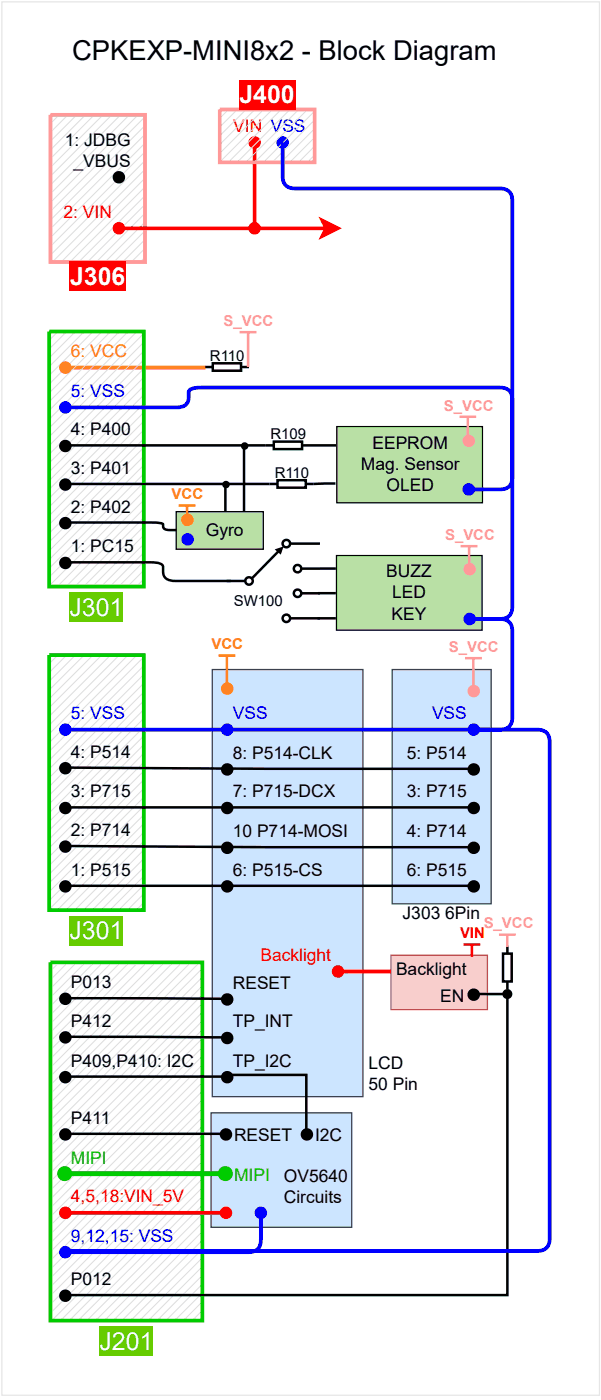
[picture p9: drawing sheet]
<svg xmlns="http://www.w3.org/2000/svg" width="122mm" height="285mm" viewBox="0 0 122 285" stroke-linecap="round" stroke-linejoin="round" font-family="sans-serif">
<path d="M65.2 115.9h3.2M64.7 126.1h3.7M64.8 120.9h3.6" fill="none" stroke="#000" stroke-width=".51"/>
<path d="M68.5 113.3h29.7v15.2h-29.7z" fill="#b9e0a5"/>
<path d="M68.5 113.3h29.7v15.2h-29.7z" fill="none" stroke="#000" stroke-width=".25"/>
<g fill="none" stroke="#ddd" stroke-width=".2">
<path d="M12.1 23.4l-1.8 1.8M13.8 23.4l-3.5 3.6M15.6 23.4l-5.3 5.4M17.4 23.4l-7.1 7.2M19.2 23.4l-8.9 9M21 23.4l-10.7 10.7M22.8 23.4l-12.5 12.5M24.6 23.4l-14.3 14.3M26.4 23.4l-16.1 16.1M28.2 23.4l-17.9 17.9M29.5 23.8l-19.2 19.3M29.5 25.6l-19.2 19.3"/>
<path d="M29.5 27.4l-19.2 19.3M29.5 29.2l-19.2 19.2M29.5 31l-19.2 19.2M29.5 32.7l-19.2 19.3M29.5 34.5l-18.8 18.9M29.5 36.3l-17 17.1M29.5 38.1l-15.2 15.3M29.5 39.9l-13.5 13.5M29.5 41.7l-11.7 11.7M29.5 43.5l-9.9 9.9M29.5 45.3l-8.1 8.1M29.5 47l-6.3 6.4"/>
<path d="M29.5 48.8l-4.5 4.6M29.5 50.6l-2.7 2.8M29.5 52.4l-.9 1"/>
</g>
<path d="M10.3 23.4h19.2v30h-19.2z" fill="none" stroke="#f99" stroke-width=".76" stroke-linecap="butt"/>
<path d="M14.2 53.3h11.4v6h-11.4z" fill="#f00"/>
<g fill="none" stroke="#ddd" stroke-width=".2">
<path d="M11.8 133.5l-1.8 1.8M13.6 133.5l-3.6 3.6M15.4 133.5l-5.4 5.4M17.2 133.5l-7.2 7.2M19 133.5l-9 9M20.7 133.5l-10.7 10.8M22.5 133.5l-12.5 12.6M24.3 133.5l-14.3 14.3M26.1 133.5l-16.1 16.1M27.9 133.5l-17.9 17.9M29.3 133.9l-19.3 19.3M29.3 135.7l-19.3 19.3"/>
<path d="M29.3 137.5l-19.3 19.3M29.3 139.3l-19.3 19.3M29.3 141.1l-19.3 19.3M29.3 142.9l-19.3 19.2M29.3 144.7l-19.3 19.2M29.3 146.4l-19.3 19.3M29.3 148.2l-19.3 19.3M29.3 150l-19.3 19.3M29.3 151.8l-19.3 19.3M29.3 153.6l-19.3 19.3M29.3 155.4l-19.3 19.3M29.3 157.2l-19.3 19.2"/>
<path d="M29.3 159l-19.3 19.2M29.3 160.7l-19.3 19.3M29.3 162.5l-19.3 19.3M29.3 164.3l-19.3 19.3M29.3 166.1l-19.3 19.3M29.3 167.9l-17.6 17.6M29.3 169.7l-15.8 15.8M29.3 171.5l-14.1 14M29.3 173.3l-12.3 12.2M29.3 175.1l-10.5 10.4M29.3 176.8l-8.7 8.7M29.3 178.6l-6.9 6.9"/>
<path d="M29.3 180.4l-5.1 5.1M29.3 182.2l-3.3 3.3M29.3 184l-1.5 1.5"/>
</g>
<path d="M10 133.5h19.3v52h-19.3z" fill="none" stroke="#0c0" stroke-width=".76" stroke-linecap="butt"/>
<path d="M14.2 186.7h10.9v6.1h-10.9z" fill="#6c0"/>
<path d="M43.3 74.1h5.8v1.5h-5.8z" fill="#fff"/>
<path d="M41.7 74.8h1.6M43.3 74.1h5.8v1.5h-5.8zM49.1 74.8h1.6" fill="none" stroke="#000" stroke-width=".51"/>
<path d="M79.6 194.7h19.7v11.1h-19.7z" fill="#f8cecc"/>
<path d="M79.6 194.7h19.7v11.1h-19.7z" fill="none" stroke="#b85450" stroke-width=".25"/>
<g fill="none" stroke="#ddd" stroke-width=".2">
<path d="M12.1 196.2l-1.8 1.8M13.8 196.2l-3.5 3.6M15.6 196.2l-5.3 5.3M17.4 196.2l-7.1 7.1M19.2 196.2l-8.9 8.9M21 196.2l-10.7 10.7M22.8 196.2l-12.5 12.5M24.6 196.2l-14.3 14.3M26.4 196.2l-16.1 16.1M28.2 196.2l-17.9 17.9M29.9 196.2l-19.6 19.6M31.7 196.2l-21.4 21.4"/>
<path d="M33.5 196.2l-23.2 23.2M35.3 196.2l-25 25M37.1 196.2l-26.8 26.8M38.9 196.2l-28.6 28.6M40.7 196.2l-30.4 30.4M41.2 197.4l-30.9 31M41.2 199.2l-30.9 31M41.2 201l-30.9 30.9M41.2 202.8l-30.9 30.9M41.2 204.6l-30.9 30.9M41.2 206.4l-30.9 30.9M41.2 208.2l-30.9 30.9"/>
<path d="M41.2 209.9l-30.9 31M41.2 211.7l-30.9 31M41.2 213.5l-30.9 31M41.2 215.3l-30.9 30.9M41.2 217.1l-30.9 30.9M41.2 218.9l-30.9 30.9M41.2 220.7l-30.9 30.9M41.2 222.5l-30.9 30.9M41.2 224.2l-30.9 31M41.2 226l-30.9 31M41.2 227.8l-30.9 31M41.2 229.6l-30.9 31"/>
<path d="M41.2 231.4l-30.9 30.9M41.2 233.2l-30.9 30.9M41.2 235l-30.9 30.9M41.2 236.8l-30.9 30.9M41.2 238.5l-30.7 30.7M41.2 240.3l-28.9 28.9M41.2 242.1l-27.1 27.1M41.2 243.9l-25.3 25.3M41.2 245.7l-23.5 23.5M41.2 247.5l-21.7 21.7M41.2 249.3l-19.9 19.9M41.2 251.1l-18.1 18.1"/>
<path d="M41.2 252.9l-16.4 16.3M41.2 254.6l-14.6 14.6M41.2 256.4l-12.8 12.8M41.2 258.2l-11 11M41.2 260l-9.2 9.2M41.2 261.8l-7.4 7.4M41.2 263.6l-5.6 5.6M41.2 265.4l-3.8 3.8M41.2 267.2l-2.1 2M41.2 268.9l-.3 .3"/>
</g>
<path d="M10.3 196.2h30.9v73h-30.9z" fill="none" stroke="#0c0" stroke-width=".76" stroke-linecap="butt"/>
<path d="M20.3 270.4h10.9v6.1h-10.9z" fill="#6c0"/>
<circle cx="24.2" cy="46.5" r="1.27" fill="#f00"/>
<circle cx="24.2" cy="36.1" r="1.27" fill="#000"/>
<circle cx="13.3" cy="255.3" r="1.27" fill="#00f"/>
<circle cx="13.2" cy="239.3" r="1.52" fill="#090"/>
<path d="M103.4 202.7v61.3h-90.2" fill="none" stroke="#000" stroke-width=".51"/>
<g fill="#000">
<circle cx="13.3" cy="203.6" r="1.27"/>
<circle cx="13.3" cy="211.5" r="1.27"/>
<circle cx="13.3" cy="231.3" r="1.27"/>
<circle cx="13.3" cy="264.2" r="1.27"/>
</g>
<circle cx="13.3" cy="247.3" r="1.27" fill="#f00"/>
<path d="M24.2 46.5h42.3" fill="none" stroke="#f00" stroke-width=".76" stroke-linecap="butt"/>
<path d="M65.7 45l3.1 1.5-3.1 1.6 .8-1.6z" fill="#f00"/>
<path d="M65.7 45l3.1 1.5-3.1 1.6 .8-1.6z" fill="none" stroke="#f00" stroke-width=".76" stroke-linecap="butt"/>
<path d="M13.3 74.9h28.5" fill="none" stroke="#ff8000" stroke-width=".76" stroke-linecap="butt"/>
<circle cx="51.9" cy="29" r="1.27" fill="#f00"/>
<path d="M43.2 136.5h30.7v87.1h-30.7z" fill="#cce5ff"/>
<path d="M43.2 136.5h30.7v87.1h-30.7z" fill="none" stroke="#36393d" stroke-width=".25"/>
<path d="M79.9 136.5h20.2v47.8h-20.2z" fill="#cce5ff"/>
<path d="M79.9 136.5h20.2v47.8h-20.2z" fill="none" stroke="#36393d" stroke-width=".25"/>
<g fill="#000">
<circle cx="46.3" cy="156.9" r="1.27"/>
<circle cx="96.5" cy="156.9" r="1.27"/>
<circle cx="46.3" cy="164.7" r="1.27"/>
<circle cx="46.3" cy="172.8" r="1.27"/>
<circle cx="96.5" cy="164.7" r="1.27"/>
<circle cx="96.5" cy="172.8" r="1.27"/>
<circle cx="46.3" cy="180.7" r="1.27"/>
<circle cx="96.5" cy="180.7" r="1.27"/>
</g>
<path d="M13.2 156.5l41.9 .2h41.3" fill="none" stroke="#000" stroke-width=".51"/>
<g fill="none" stroke="#ddd" stroke-width=".2">
<path d="M11.8 67.6l-1.8 1.8M13.6 67.6l-3.6 3.6M15.4 67.6l-5.4 5.4M17.2 67.6l-7.2 7.1M19 67.6l-9 8.9M20.7 67.6l-10.7 10.7M22.5 67.6l-12.5 12.5M24.3 67.6l-14.3 14.3M26.1 67.6l-16.1 16.1M27.9 67.6l-17.9 17.9M29.3 68l-19.3 19.3M29.3 69.8l-19.3 19.2"/>
<path d="M29.3 71.6l-19.3 19.2M29.3 73.3l-19.3 19.3M29.3 75.1l-19.3 19.3M29.3 76.9l-19.3 19.3M29.3 78.7l-19.3 19.3M29.3 80.5l-19.3 19.3M29.3 82.3l-19.3 19.3M29.3 84.1l-19.3 19.3M29.3 85.9l-19.3 19.2M29.3 87.7l-19.3 19.2M29.3 89.4l-19.3 19.3M29.3 91.2l-19.3 19.3"/>
<path d="M29.3 93l-19.3 19.3M29.3 94.8l-19.3 19.3M29.3 96.6l-19.3 19.3M29.3 98.4l-19.3 19.3M29.3 100.2l-19.3 19.2M29.3 102l-17.6 17.6M29.3 103.7l-15.8 15.9M29.3 105.5l-14.1 14.1M29.3 107.3l-12.3 12.3M29.3 109.1l-10.5 10.5M29.3 110.9l-8.7 8.7M29.3 112.7l-6.9 6.9"/>
<path d="M29.3 114.5l-5.1 5.1M29.3 116.3l-3.3 3.3M29.3 118.1l-1.5 1.5"/>
</g>
<path d="M10 67.6h19.3v52h-19.3z" fill="none" stroke="#0c0" stroke-width=".76" stroke-linecap="butt"/>
<path d="M14.2 120.7h10.9v6.1h-10.9z" fill="#6c0"/>
<path d="M43 226.9h28.6v23.3h-28.6z" fill="#cce5ff"/>
<path d="M43 226.9h28.6v23.3h-28.6z" fill="none" stroke="#36393d" stroke-width=".25"/>
<g fill="#000">
<circle cx="13.3" cy="219.6" r="1.27"/>
<circle cx="46.3" cy="211.6" r="1.27"/>
<circle cx="46.3" cy="203.8" r="1.27"/>
</g>
<circle cx="45.9" cy="239.3" r="1.52" fill="#090"/>
<circle cx="46" cy="231.3" r="1.27" fill="#000"/>
<circle cx="46" cy="247.3" r="1.27" fill="#f00"/>
<circle cx="53.1" cy="247.3" r="1.27" fill="#00f"/>
<circle cx="96.5" cy="202.8" r="1.27" fill="#000"/>
<path d="M102.5 194.4h1.7v5.7h-1.7z" fill="#fff"/>
<path d="M102.5 194.4h1.7v5.7h-1.7zM103.4 192.8v1.6M103.4 200.1v1.6" fill="none" stroke="#000" stroke-width=".51"/>
<circle cx="62.5" cy="231.3" r="1.27" fill="#000"/>
<circle cx="13.3" cy="74.9" r="1.27" fill="#ff8000"/>
<circle cx="13.3" cy="83.1" r="1.27" fill="#00f"/>
<g fill="#000">
<circle cx="13.3" cy="90.9" r="1.27"/>
<circle cx="13.3" cy="98.8" r="1.27"/>
<circle cx="13.3" cy="114.8" r="1.27"/>
<circle cx="13.3" cy="106.7" r="1.27"/>
</g>
<circle cx="13.3" cy="148.8" r="1.27" fill="#00f"/>
<g fill="#000">
<circle cx="13.3" cy="156.6" r="1.27"/>
<circle cx="13.3" cy="172.6" r="1.27"/>
<circle cx="13.3" cy="164.7" r="1.27"/>
<circle cx="13.3" cy="180.7" r="1.27"/>
</g>
<circle cx="68.9" cy="198.1" r="1.27" fill="#f00"/>
<circle cx="46.3" cy="140.4" r="1.27" fill="#ff8000"/>
<circle cx="46.3" cy="148.8" r="1.27" fill="#00f"/>
<circle cx="96.5" cy="140.9" r="1.27" fill="#f99"/>
<circle cx="96.5" cy="148.7" r="1.27" fill="#00f"/>
<path d="M46.2 118.4h3.8M59.1 110.8h6.1M61.4 115.9h3.8M59.1 126.1h6.1M61.4 120.9h3.8M13.2 172.5l41.9 .2h41.3M96.4 164.6h-83.2M13.2 180.6h83.2M13.2 203.5l33 .1M13.2 211.4l33 .1M46.2 219.5v-.4h16.2v12M13.2 231.1h32.7" fill="none" stroke="#000" stroke-width=".51"/>
<path d="M13.2 239.3h32.7" fill="none" stroke="#090" stroke-width="1" stroke-linecap="butt"/>
<path d="M13.3 247.3h32.7" fill="none" stroke="#f00" stroke-width=".76" stroke-linecap="butt"/>
<path d="M96.5 148.7l-83.2 .1M53.1 247.3v5.4a2.25 2.25 0 0 1-2.5 2.6h-37.3" fill="none" stroke="#00f" stroke-width=".76" stroke-linecap="butt"/>
<path d="M44.5 133.7h3.4M46.2 133.7v7.3" fill="none" stroke="#ff8000" stroke-width=".51"/>
<circle cx="50.7" cy="118.4" r=".76" fill="#fff"/>
<circle cx="50.7" cy="118.4" r=".76" fill="none" stroke="#000" stroke-width=".51"/>
<circle cx="58.3" cy="110.8" r=".76" fill="#fff"/>
<circle cx="58.3" cy="110.8" r=".76" fill="none" stroke="#000" stroke-width=".51"/>
<circle cx="60.6" cy="115.9" r=".76" fill="#fff"/>
<circle cx="60.6" cy="115.9" r=".76" fill="none" stroke="#000" stroke-width=".51"/>
<circle cx="60.6" cy="120.9" r=".76" fill="#fff"/>
<circle cx="60.6" cy="120.9" r=".76" fill="none" stroke="#000" stroke-width=".51"/>
<circle cx="58.3" cy="126.1" r=".76" fill="#fff"/>
<g fill="none" stroke="#000" stroke-width=".51">
<path d="M57.2 111.9l-5.9 6"/>
<circle cx="58.3" cy="126.1" r=".76"/>
</g>
<path d="M56 112l1.8-.6-.6 1.7z" fill="#000"/>
<path d="M68.6 87h29.7v15.5h-29.7z" fill="#b9e0a5"/>
<path d="M68.6 87h29.7v15.5h-29.7z" fill="none" stroke="#000" stroke-width=".25"/>
<path d="M35.9 104.3h17.7v7.7h-17.7z" fill="#b9e0a5"/>
<path d="M35.9 104.3h17.7v7.7h-17.7z" fill="none" stroke="#000" stroke-width=".25"/>
<path d="M56.5 97.9h5.8v1.5h-5.8z" fill="#fff"/>
<path d="M54.9 98.7h1.6M56.5 97.9h5.8v1.5h-5.8zM62.3 98.7h1.6" fill="none" stroke="#000" stroke-width=".51"/>
<path d="M55.8 90h5.7v1.6h-5.7z" fill="#fff"/>
<path d="M54.1 90.8h1.7M55.8 90h5.7v1.6h-5.7zM61.5 90.8h1.7" fill="none" stroke="#000" stroke-width=".51"/>
<circle cx="95.7" cy="116" r="1.27" fill="#f99"/>
<path d="M93.8 111.3h3.5M95.6 111.3v4.1" fill="none" stroke="#f99" stroke-width=".51"/>
<circle cx="95.7" cy="126.2" r="1.27" fill="#00f"/>
<circle cx="95.5" cy="89.9" r="1.27" fill="#f99"/>
<path d="M93.6 85h3.4M95.3 85v4.3" fill="none" stroke="#f99" stroke-width=".51"/>
<circle cx="95.5" cy="99.8" r="1.27" fill="#00f"/>
<path d="M13.2 90.8h36.5M13.2 98.7h32.7M45.9 98.7h9M45.9 98.7v5.5M49.7 90.8h4.4M49.7 90.8v13.4M63.2 90.8h5.3M68.3 98.6l-4.4 .1M13.2 106.5h18.3l1.4 .2 .3 .2a1.01 1.01 0 0 0 1.4 1.2h1.4" fill="none" stroke="#000" stroke-width=".51"/>
<g fill="#000">
<circle cx="46" cy="98.8" r=".76"/>
<circle cx="49.8" cy="90.9" r=".76"/>
</g>
<circle cx="38.2" cy="106" r="1.27" fill="#ff8000"/>
<path d="M36.4 103.1h3.4M38.1 103.1v3.5" fill="none" stroke="#ff8000" stroke-width=".51"/>
<circle cx="38.2" cy="109.9" r="1.27" fill="#00f"/>
<path d="M13.2 114.6h17.5a3.2 3.2 0 0 1 2.5 .7v.3a2.32 2.32 0 0 0 .9 2.5l1.7 .3h11.2" fill="none" stroke="#000" stroke-width=".51"/>
<circle cx="51.9" cy="46.5" r="1.27" fill="#f00"/>
<path d="M13.2 219.5h33M96.4 202.7h7" fill="none" stroke="#000" stroke-width=".51"/>
<g fill="#000">
<circle cx="46.3" cy="219.6" r="1.27"/>
<circle cx="103.4" cy="202.7" r="1.01"/>
</g>
<path d="M68.9 198.1h10.7" fill="none" stroke="#f00" stroke-width=".76" stroke-linecap="butt"/>
<path d="M48.8 67.7h3.4M50.5 67.7v7.1M94.7 134.2h3.5M96.4 134.2v6.6M101.6 190.5h3.5M103.4 190.5v2.6" fill="none" stroke="#f99" stroke-width=".51"/>
<circle cx="57.6" cy="29" r="1.27" fill="#00f"/>
<path d="M51.9 29v17.5" fill="none" stroke="#f00" stroke-width=".76" stroke-linecap="butt"/>
<g fill="none" stroke="#ddd" stroke-width=".2">
<path d="M46.6 22.3l-1.8 1.8M48.3 22.3l-3.5 3.6M50.1 22.3l-5.3 5.4M51.9 22.3l-7.1 7.2M53.7 22.3l-8.9 9M55.5 22.3l-10.7 10.7M57.3 22.3l-10.8 10.8M59.1 22.3l-10.8 10.8M60.9 22.3l-10.8 10.8M62.6 22.3l-10.7 10.8M64.1 22.6l-10.4 10.5M64.1 24.4l-8.7 8.7"/>
<path d="M64.1 26.2l-6.9 6.9M64.1 28l-5.1 5.1M64.1 29.8l-3.3 3.3M64.1 31.6l-1.5 1.5"/>
</g>
<path d="M44.8 22.3h19.3v10.8h-19.3z" fill="none" stroke="#f99" stroke-width=".76" stroke-linecap="butt"/>
<path d="M48.7 16.2h11.4v6.1h-11.4z" fill="#f00"/>
<path d="M94.4 192.6h3.4M96.1 192.6v2.5" fill="none" stroke="#f00" stroke-width=".51"/>
<path d="M57.6 29v6.9a2.25 2.25 0 0 0 2.5 2.5h41.7a2.25 2.25 0 0 1 2.6 2.6v82.6a2.25 2.25 0 0 1-2.6 2.6h-6.1h6.1a2.24 2.24 0 0 1 2.6 2.5v17.5a2.24 2.24 0 0 1-2.6 2.5h-5.3l12.9 .1a2.25 2.25 0 0 1 2.6 2.5v101.2a2.25 2.25 0 0 1-2.6 2.5h-93.5l-2.2 .1h-.4v.2M13.3 83.1h22.6a2.09 2.09 0 0 0 2.5-2.1v-1a1.09 1.09 0 0 1 1.2-.9l1.4-.1h60.8a2.25 2.25 0 0 1 2.6 2.5v15.7a2.25 2.25 0 0 1-2.6 2.6h-6.3" fill="none" stroke="#00f" stroke-width=".76" stroke-linecap="butt"/>
<path d="M.4 .4h121.7v284h-121.7z" fill="none" stroke="#e6e6e6" stroke-width=".25"/>
<text font-size="5.6" x="14.7" y="12.2">CPKEXP-MINI8x2 - Block Diagram</text>
<g font-size="5.1" fill="#fff">
<text x="48.8" y="21.1">J400</text>
<text x="14.3" y="58.1">J306</text>
<text x="14.2" y="125.5">J301</text>
<text x="14.2" y="191.5">J301</text>
<text x="20.2" y="275.2">J201</text>
</g>
<g font-size="3.6">
<text x="13.2" y="29.7">1: JDBG</text>
<text x="15" y="34">_VBUS</text>
<text x="14.5" y="88.8">4: P400</text>
<text x="73.5" y="95.9">Mag. Sensor</text>
<text x="75.9" y="91.6">EEPROM</text>
<text x="14.5" y="96.6">3: P401</text>
<text x="78.7" y="100.2">OLED</text>
<text x="14.5" y="104.5">2: P402</text>
<text x="14.5" y="112.6">1: PC15</text>
<text x="41.9" y="109.3">Gyro</text>
<text x="78.7" y="117.7">BUZZ</text>
<text x="79.9" y="122">LED</text>
<text x="79.8" y="126.3">KEY</text>
<text x="14.5" y="154.5">4: P514</text>
<text x="47.4" y="154.7">8: P514-CLK</text>
<text x="82.9" y="154.7">5: P514</text>
<text x="14.5" y="162.6">3: P715</text>
<text x="47.4" y="162.6">7: P715-DCX</text>
<text x="82.9" y="162.6">3: P715</text>
<text x="14.5" y="170.4">2: P714</text>
<text x="47.4" y="170.7">10 P714-MOSI</text>
<text x="82.9" y="170.7">4: P714</text>
<text x="14.5" y="178.6">1: P515</text>
<text x="47.4" y="178.6">6: P515-CS</text>
<text x="82.9" y="178.6">6: P515</text>
<text x="82" y="187.4">J303</text>
<text x="90.7" y="187.4">6Pin</text>
<text x="14.5" y="201.5">P013</text>
<text x="47.4" y="201.6">RESET</text>
<text x="80.7" y="198.8">Backlight</text>
<text x="14.5" y="209.3">P412</text>
<text x="47.4" y="209.5">TP_INT</text>
<text x="89.7" y="204.2">EN</text>
<text x="14.5" y="217.4">P409,P410: I2C</text>
<text x="47.4" y="217.4">TP_I2C</text>
<text x="75.1" y="217.9">LCD</text>
<text x="75.1" y="222.2">50 Pin</text>
<text x="14.5" y="229.1">P411</text>
<text x="47.7" y="232.7">RESET</text>
<text x="64.2" y="232.7">I2C</text>
<text x="57.8" y="240.9">OV5640</text>
<text x="57.8" y="245.3">Circuits</text>
<text x="14.5" y="262">P012</text>
</g>
<g font-size="3.6" fill="#f00">
<text x="47.5" y="26.9">VIN VSS</text>
<text x="13" y="44.4">2: VIN</text>
<text x="53.1" y="195.9">Backlight</text>
<text x="14.5" y="245.1">4,5,18:VIN_5V</text>
</g>
<text font-size="3.6" fill="#ff8000" x="14.5" y="72.8">6: VCC</text>
<g font-size="3.6" fill="#00f">
<text x="14.5" y="80.9">5: VSS</text>
<text x="14.5" y="146.6">5: VSS</text>
<text x="47.4" y="146.6">VSS</text>
<text x="88" y="146.6">VSS</text>
<text x="14.5" y="253.1">9,12,15: VSS</text>
</g>
<g font-size="3.6" fill="#090">
<text x="14.5" y="237.2">MIPI</text>
<text x="47.7" y="240.8">MIPI</text>
</g>
<g font-size="3" fill="#f99">
<text x="45.5" y="66.5">S_VCC</text>
<text x="90.4" y="83.7">S_VCC</text>
<text x="90.7" y="110.1">S_VCC</text>
<text x="91.4" y="132.9">S_VCC</text>
<text x="98.5" y="189.2">S_VCC</text>
</g>
<g font-size="3">
<text x="42.8" y="73.6">R110</text>
<text x="55.1" y="89.5">R109</text>
<text x="56" y="97.4">R110</text>
<text x="47.6" y="123.5">SW100</text>
</g>
<g font-size="3" fill="#ff8000">
<text x="35" y="101.7">VCC</text>
<text x="43.1" y="132.4">VCC</text>
</g>
<text font-size="3" fill="#f00" x="93.7" y="191.2">VIN</text>
</svg>
